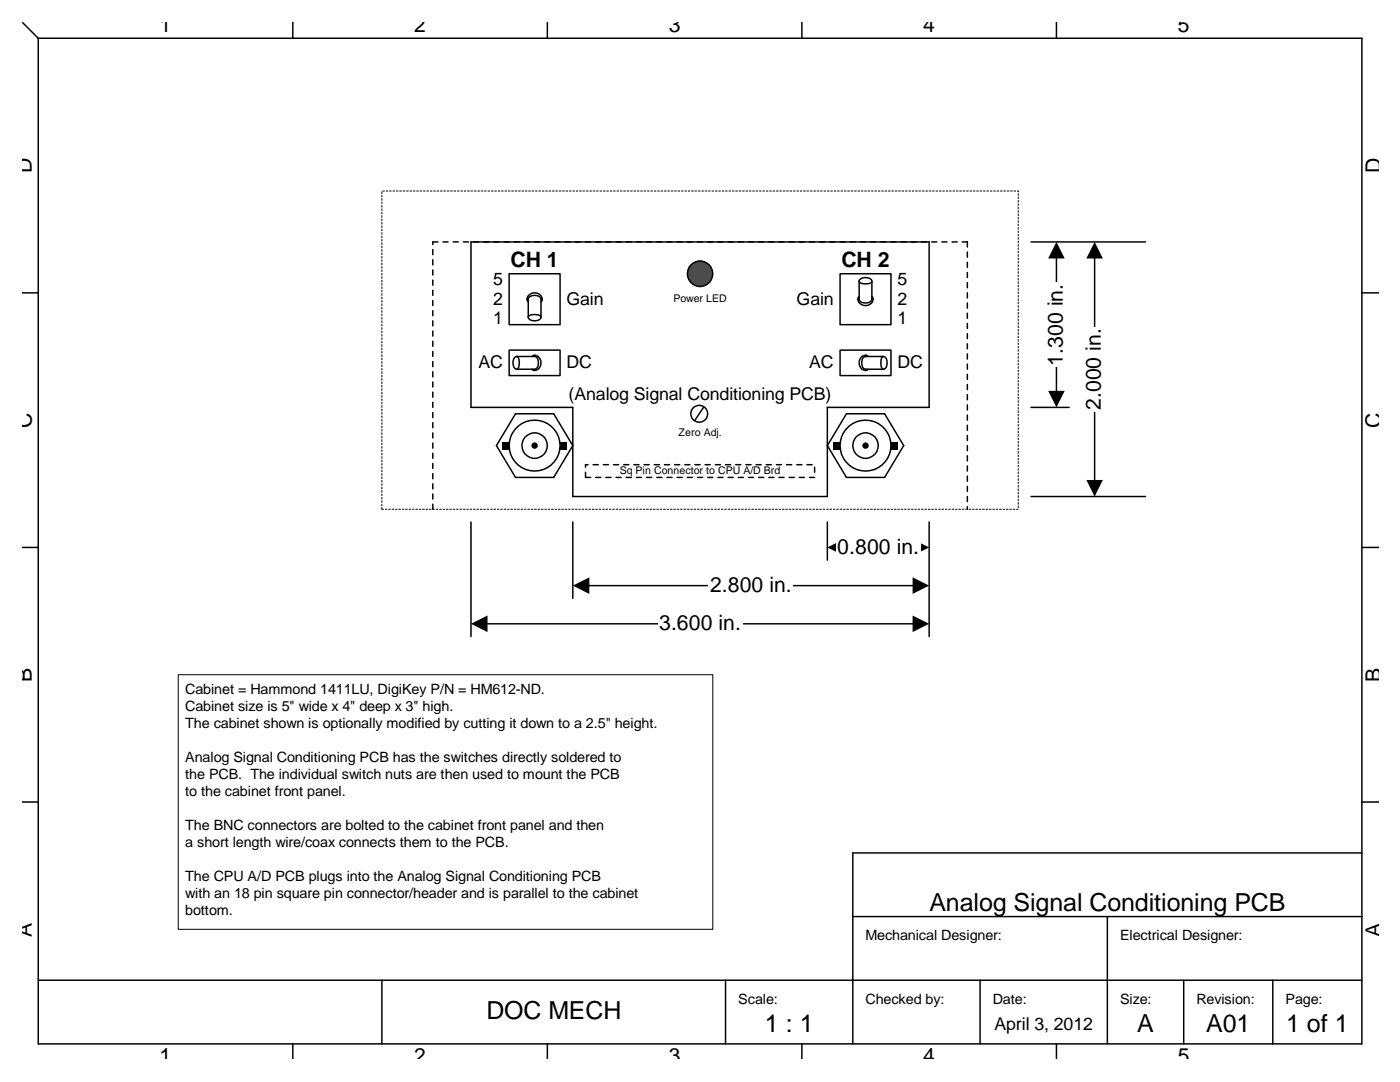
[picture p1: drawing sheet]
<svg xmlns="http://www.w3.org/2000/svg" width="279mm" height="216mm" viewBox="0 0 279 216" stroke-linecap="round" stroke-linejoin="round" font-family="sans-serif">
<g fill="none" stroke="#000" stroke-width=".2">
<path d="M76.2 38.3v.3M76.2 39v.3M76.2 39.6v.4M76.4 38.1h.3M77.1 38.1h.3M77.7 38.1h.4M78.4 38.1h.4M79.1 38.1h.3M79.8 38.1h.3M80.4 38.1h.4M81.1 38.1h.4M81.8 38.1h.3"/>
<path d="M82.5 38.1h.3M83.2 38.1h.3M83.8 38.1h.4M84.5 38.1h.3M85.2 38.1h.3M85.9 38.1h.3M86.5 38.1h.4M87.2 38.1h.4M87.9 38.1h.3M88.6 38.1h.3M89.3 38.1h.3M89.9 38.1h.4"/>
<path d="M90.6 38.1h.3M91.3 38.1h.3M92 38.1h.3M92.6 38.1h.4M93.3 38.1h.4M94 38.1h.3M94.7 38.1h.3M95.3 38.1h.4M96 38.1h.4M96.7 38.1h.3M97.4 38.1h.3M98.1 38.1h.3"/>
<path d="M98.7 38.1h.4M99.4 38.1h.4M100.1 38.1h.3M100.8 38.1h.3M101.4 38.1h.4M102.1 38.1h.4M102.8 38.1h.3M103.5 38.1h.3M104.2 38.1h.3M104.8 38.1h.4M105.5 38.1h.3M106.2 38.1h.3"/>
<path d="M106.9 38.1h.3M107.5 38.1h.4M108.2 38.1h.4M108.9 38.1h.3M109.6 38.1h.3M110.2 38.1h.4M110.9 38.1h.4M111.6 38.1h.3M112.3 38.1h.3M113 38.1h.3M113.6 38.1h.4M114.3 38.1h.4"/>
<path d="M115 38.1h.3M115.7 38.1h.3M116.3 38.1h.4M117 38.1h.4M117.7 38.1h.3M118.4 38.1h.3M119.1 38.1h.3M119.7 38.1h.4M120.4 38.1h.3M121.1 38.1h.3M121.8 38.1h.3M122.4 38.1h.4"/>
<path d="M123.1 38.1h.4M123.8 38.1h.3M124.5 38.1h.3M125.2 38.1h.3M125.8 38.1h.4M126.5 38.1h.3M127.2 38.1h.3M127.9 38.1h.3M128.5 38.1h.4M129.2 38.1h.4M129.9 38.1h.3M130.6 38.1h.3"/>
<path d="M131.2 38.1h.4M131.9 38.1h.4M132.6 38.1h.3M133.3 38.1h.3M134 38.1h.3M134.6 38.1h.4M135.3 38.1h.3M136 38.1h.3M136.7 38.1h.3M137.3 38.1h.4M138 38.1h.4M138.7 38.1h.3"/>
<path d="M139.4 38.1h.3M140.1 38.1h.3M140.7 38.1h.4M141.4 38.1h.3M142.1 38.1h.3M142.8 38.1h.3M143.4 38.1h.4M144.1 38.1h.4M144.8 38.1h.3M145.5 38.1h.3M146.1 38.1h.4M146.8 38.1h.4"/>
<path d="M147.5 38.1h.3M148.2 38.1h.3M148.9 38.1h.3M149.5 38.1h.4M150.2 38.1h.4M150.9 38.1h.3M151.6 38.1h.3M152.2 38.1h.4M152.9 38.1h.4M153.6 38.1h.3M154.3 38.1h.3M155 38.1h.3"/>
<path d="M155.6 38.1h.4M156.3 38.1h.3M157 38.1h.3M157.7 38.1h.3M158.3 38.1h.4M159 38.1h.4M159.7 38.1h.3M160.4 38.1h.3M161 38.1h.4M161.7 38.1h.4M162.4 38.1h.3M163.1 38.1h.3"/>
<path d="M163.8 38.1h.3M164.4 38.1h.4M165.1 38.1h.4M165.8 38.1h.3M166.5 38.1h.3M167.1 38.1h.4M167.8 38.1h.4M168.5 38.1h.3M169.2 38.1h.3M169.9 38.1h.3M170.5 38.1h.4M171.2 38.1h.3"/>
<path d="M171.9 38.1h.3M172.6 38.1h.3M173.2 38.1h.4M173.9 38.1h.4M174.6 38.1h.3M175.3 38.1h.3M176 38.1h.3M176.6 38.1h.4M177.3 38.1h.3M178 38.1h.3M178.7 38.1h.3M179.3 38.1h.4"/>
<path d="M180 38.1h.4M180.7 38.1h.3M181.4 38.1h.3M182 38.1h.4M182.7 38.1h.4M183.4 38.1h.3M184.1 38.1h.3M184.8 38.1h.3M185.4 38.1h.4M186.1 38.1h.3M186.8 38.1h.3M187.5 38.1h.3"/>
<path d="M188.1 38.1h.4M188.8 38.1h.4M189.5 38.1h.3M190.2 38.1h.3M190.9 38.1h.3M191.5 38.1h.4M192.2 38.1h.3M192.9 38.1h.3M193.6 38.1h.3M194.2 38.1h.4M194.9 38.1h.4M195.6 38.1h.3"/>
<path d="M196.3 38.1h.3M196.9 38.1h.4M197.6 38.1h.4M198.3 38.1h.3M199 38.1h.3M199.7 38.1h.3M200.3 38.1h.4M201 38.1h.4M201.7 38.1h.3M202.4 38.1h.3M203 38.1h.2v.2M203.2 38.6v.4"/>
<path d="M203.2 39.3v.3M203.2 40v.3M76.2 40.3v.4M76.2 41v.3M76.2 41.7v.3M76.2 42.3v.4M76.2 43v.4M76.2 43.7v.3M76.2 44.4v.3M76.2 45.1v.3M76.2 45.7v.4M76.2 46.4v.3"/>
<path d="M76.2 47.1v.3M76.2 47.8v.3M76.2 48.4v.4M76.2 49.1v.4M76.2 49.8v.3M76.2 50.5v.3M76.2 51.2v.3M76.2 51.8v.4M76.2 52.5v.3M76.2 53.2v.3M76.2 53.9v.3M76.2 54.5v.4"/>
<path d="M76.2 55.2v.4M76.2 55.9v.3M76.2 56.6v.3M76.2 57.2v.4M76.2 57.9v.4M76.2 58.6v.3M76.2 59.3v.3M76.2 60v.3M203.2 40.7v.3M203.2 41.3v.4M203.2 42v.3M203.2 42.7v.3"/>
<path d="M203.2 43.4v.3M203.2 44v.4M203.2 44.7v.4M203.2 45.4v.3M203.2 46.1v.3M203.2 46.7v.4M203.2 47.4v.4M203.2 48.1v.3M203.2 48.8v.3M203.2 49.5v.3M203.2 50.1v.4M203.2 50.8v.4"/>
<path d="M203.2 51.5v.3M203.2 52.2v.3M203.2 52.8v.4M203.2 53.5v.4M203.2 54.2v.3M203.2 54.9v.3M203.2 55.6v.3M203.2 56.2v.4M203.2 56.9v.3M203.2 57.6v.3M203.2 58.3v.3M203.2 58.9v.4"/>
<path d="M203.2 59.6v.4M76.2 60.6v.4M76.2 61.3v.4M76.2 62v.3M76.2 62.7v.3M76.2 63.3v.4M76.2 64v.4M76.2 64.7v.3M76.2 65.4v.3M76.2 66.1v.3M76.2 66.7v.4M76.2 67.4v.3"/>
<path d="M76.2 68.1v.3M76.2 68.8v.3M76.2 69.4v.4M76.2 70.1v.4M76.2 70.8v.3M76.2 71.5v.3M76.2 72.1v.4M76.2 72.8v.4M76.2 73.5v.3M76.2 74.2v.3M76.2 74.9v.3M76.2 75.5v.4"/>
<path d="M76.2 76.2v.4M76.2 76.9v.3M76.2 77.6v.3M76.2 78.2v.4M76.2 78.9v.4M76.2 79.6v.3M203.2 60.3v.3M203.2 61v.3M203.2 61.7v.3M203.2 62.3v.4M203.2 63v.3M203.2 63.7v.3"/>
<path d="M203.2 64.4v.3M203.2 65v.4M203.2 65.7v.4M203.2 66.4v.3M203.2 67.1v.3M203.2 67.7v.4M203.2 68.4v.4M203.2 69.1v.3M203.2 69.8v.3M203.2 70.5v.3M203.2 71.1v.4M203.2 71.8v.3"/>
<path d="M203.2 72.5v.3M203.2 73.2v.3M203.2 73.8v.4M203.2 74.5v.4M203.2 75.2v.3M203.2 75.9v.3M203.2 76.6v.3M203.2 77.2v.4M203.2 77.9v.3M203.2 78.6v.3M203.2 79.3v.3M203.2 79.9v.4"/>
<path d="M76.2 80.3v.3M76.2 81v.3M76.2 81.6v.4M76.2 82.3v.3M76.2 83v.3M76.2 83.7v.3M76.2 84.3v.4M76.2 85v.4M76.2 85.7v.3M76.2 86.4v.3M76.2 87.1v.3M76.2 87.7v.4"/>
<path d="M76.2 88.4v.3M76.2 89.1v.3M76.2 89.8v.3M76.2 90.4v.4M76.2 91.1v.4M76.2 91.8v.3M76.2 92.5v.3M76.2 93.1v.4M76.2 93.8v.4M76.2 94.5v.3M76.2 95.2v.3M76.2 95.9v.3"/>
<path d="M76.2 96.5v.4M76.2 97.2v.3M76.2 97.9v.3M76.2 98.6v.3M76.2 99.2v.4M76.2 99.9v.4M203.2 80.6v.4M203.2 81.3v.3M203.2 82v.3M203.2 82.6v.4M203.2 83.3v.4M203.2 84v.3"/>
<path d="M203.2 84.7v.3M203.2 85.4v.3M203.2 86v.4M203.2 86.7v.4M203.2 87.4v.3M203.2 88.1v.3M203.2 88.7v.4M203.2 89.4v.4M203.2 90.1v.3M203.2 90.8v.3M203.2 91.5v.3M203.2 92.1v.4"/>
<path d="M203.2 92.8v.3M203.2 93.5v.3M203.2 94.2v.3M203.2 94.8v.4M203.2 95.5v.4M203.2 96.2v.3M203.2 96.9v.3M203.2 97.5v.4M203.2 98.2v.4M203.2 98.9v.3M203.2 99.6v.3M76.2 101.3v.3h.4"/>
<path d="M76.2 100.6v.3M76.9 101.6h.3M77.6 101.6h.3M78.2 101.6h.4M78.9 101.6h.4M79.6 101.6h.3M80.3 101.6h.3M81 101.6h.3M81.6 101.6h.4M82.3 101.6h.3M83 101.6h.3M83.7 101.6h.3"/>
<path d="M84.3 101.6h.4M85 101.6h.4M85.7 101.6h.3M86.4 101.6h.3M87.1 101.6h.3M87.7 101.6h.4M88.4 101.6h.3M89.1 101.6h.3M89.8 101.6h.3M90.4 101.6h.4M91.1 101.6h.4M91.8 101.6h.3"/>
<path d="M92.5 101.6h.3M93.1 101.6h.4M93.8 101.6h.4M94.5 101.6h.3M95.2 101.6h.3M95.9 101.6h.3M96.5 101.6h.4M97.2 101.6h.3M97.9 101.6h.3M98.6 101.6h.3M99.2 101.6h.4M99.9 101.6h.4"/>
<path d="M100.6 101.6h.3M101.3 101.6h.3M102 101.6h.3M102.6 101.6h.4M103.3 101.6h.3M104 101.6h.3M104.7 101.6h.3M105.3 101.6h.4M106 101.6h.4M106.7 101.6h.3M107.4 101.6h.3M108 101.6h.4"/>
<path d="M108.7 101.6h.4M109.4 101.6h.3M110.1 101.6h.3M110.8 101.6h.3M111.4 101.6h.4M112.1 101.6h.4M112.8 101.6h.3M113.5 101.6h.3M114.1 101.6h.4M114.8 101.6h.4M115.5 101.6h.3M116.2 101.6h.3"/>
<path d="M116.9 101.6h.3M117.5 101.6h.4M118.2 101.6h.3M118.9 101.6h.3M119.6 101.6h.3M120.2 101.6h.4M120.9 101.6h.4M121.6 101.6h.3M122.3 101.6h.3M122.9 101.6h.4M123.6 101.6h.4M124.3 101.6h.3"/>
<path d="M125 101.6h.3M125.7 101.6h.3M126.3 101.6h.4M127 101.6h.4M127.7 101.6h.3M128.4 101.6h.3M129 101.6h.4M129.7 101.6h.4M130.4 101.6h.3M131.1 101.6h.3M131.8 101.6h.3M132.4 101.6h.4"/>
<path d="M133.1 101.6h.3M133.8 101.6h.3M134.5 101.6h.3M135.1 101.6h.4M135.8 101.6h.4M136.5 101.6h.3M137.2 101.6h.3M137.9 101.6h.3M138.5 101.6h.4M139.2 101.6h.3M139.9 101.6h.3M140.6 101.6h.3"/>
<path d="M141.2 101.6h.4M141.9 101.6h.4M142.6 101.6h.3M143.3 101.6h.3M143.9 101.6h.4M144.6 101.6h.4M145.3 101.6h.3M146 101.6h.3M146.7 101.6h.3M147.3 101.6h.4M148 101.6h.3M148.7 101.6h.3"/>
<path d="M149.4 101.6h.3M150 101.6h.4M150.7 101.6h.4M151.4 101.6h.3M152.1 101.6h.3M152.8 101.6h.3M153.4 101.6h.4M154.1 101.6h.3M154.8 101.6h.3M155.5 101.6h.3M156.1 101.6h.4M156.8 101.6h.4"/>
<path d="M157.5 101.6h.3M158.2 101.6h.3M158.8 101.6h.4M159.5 101.6h.4M160.2 101.6h.3M160.9 101.6h.3M161.6 101.6h.3M162.2 101.6h.4M162.9 101.6h.4M163.6 101.6h.3M164.3 101.6h.3M164.9 101.6h.4"/>
<path d="M165.6 101.6h.4M166.3 101.6h.3M167 101.6h.3M167.7 101.6h.3M168.3 101.6h.4M169 101.6h.3M169.7 101.6h.3M170.4 101.6h.3M171 101.6h.4M171.7 101.6h.4M172.4 101.6h.3M173.1 101.6h.3"/>
<path d="M173.7 101.6h.4M174.4 101.6h.4M175.1 101.6h.3M175.8 101.6h.3M176.5 101.6h.3M177.1 101.6h.4M177.8 101.6h.4M178.5 101.6h.3M179.2 101.6h.3M179.8 101.6h.4M180.5 101.6h.4M181.2 101.6h.3"/>
<path d="M181.9 101.6h.3M182.6 101.6h.3M183.2 101.6h.4M183.9 101.6h.3M184.6 101.6h.3M185.3 101.6h.3M185.9 101.6h.4M186.6 101.6h.4M187.3 101.6h.3M188 101.6h.3M188.7 101.6h.3M189.3 101.6h.4"/>
<path d="M190 101.6h.3M190.7 101.6h.3M191.4 101.6h.3M192 101.6h.4M192.7 101.6h.4M193.4 101.6h.3M194.1 101.6h.3M194.7 101.6h.4M195.4 101.6h.4M196.1 101.6h.3M196.8 101.6h.3M197.5 101.6h.3"/>
<path d="M198.1 101.6h.4M198.8 101.6h.3M199.5 101.6h.3M200.2 101.6h.3M200.8 101.6h.4M201.5 101.6h.4M202.2 101.6h.3M202.9 101.6h.3M203.2 100.3v.3M203.2 100.9v.4"/>
</g>
<g fill="none" stroke="#000" stroke-width=".3">
<path d="M86.4 49.8v1M86.4 51.8v1M86.4 53.9v1M86.4 55.9v1M86.4 57.9v1M86.4 60v1M87.4 48.3h-1v.5M88.4 48.3h1M90.4 48.3h1.1M92.5 48.3h1M94 48.3h91.4v33h-20.3v17.8h-50.8v-17.8h-20.3zM185.9 48.3h1.1"/>
<path d="M188 48.3h1M190 48.3h1M192 48.3h1.1v1M193.1 50.3v1M193.1 52.3v1.1M193.1 54.4v1M193.1 56.4v1M193.1 58.4v1M86.4 62v1M86.4 64v1M86.4 66.1v1M86.4 68.1v1"/>
<path d="M86.4 70.1v1M86.4 72.1v1.1M86.4 74.2v1M86.4 76.2v1M86.4 78.2v1.1M193.1 60.5v1M193.1 62.5v1M193.1 64.5v1M193.1 66.6v1M193.1 68.6v1M193.1 70.6v1M193.1 72.7v1"/>
<path d="M193.1 74.7v1M193.1 76.7v1M193.1 78.8v1M86.4 80.3v1M86.4 82.3v1M86.4 84.3v1.1M86.4 86.4v1M86.4 88.4v1M86.4 90.4v1.1M86.4 92.5v1M86.4 94.5v1M86.4 96.5v1"/>
<path d="M86.4 98.6v1M193.1 80.8v1M193.1 82.8v1M193.1 84.8v1.1M193.1 86.9v1M193.1 88.9v1M193.1 90.9v1.1M193.1 93v1M193.1 95v1M193.1 97v1.1M193.1 99.1v1M86.4 100.6v1"/>
<path d="M193.1 101.1v.5"/>
</g>
<path d="M101.6 54.6h10.2v10.2h-10.2z" fill-rule="evenodd" fill="#fff"/>
<path d="M101.6 54.6h10.2v10.2h-10.2zM105.4 63.3a1.23 1.23 0 0 0 1.7 .7 .9 .9 0 0 0 .9-.7M105.4 63.3a1.4 1.4 0 0 1 1.7-.5 .89 .89 0 0 1 .9 .5M105.4 60.2l-.1-.1a1.36 1.36 0 0 1 .4-1.4 1.36 1.36 0 0 1 1.5-.2 1.11 1.11 0 0 1 .8 1.7M105.4 63.3v-3.6a1.23 1.23 0 0 1 1.7-.7 .9 .9 0 0 1 .9 .7v3.6" fill="none" stroke="#000" stroke-width=".3"/>
<path d="M167.7 54.6h10.1v10.2h-10.1z" fill-rule="evenodd" fill="#fff"/>
<path d="M167.7 54.6h10.1v10.2h-10.1zM171.5 56.1a1.23 1.23 0 0 1 1.6-.7 .9 .9 0 0 1 .9 .7M171.5 56.1a1.4 1.4 0 0 0 1.6 .5 .89 .89 0 0 0 .9-.5M171.5 59.2l-.2 .1a1.36 1.36 0 0 0 .4 1.4 1.36 1.36 0 0 0 1.5 .2 1.11 1.11 0 0 0 .8-1.7M171.5 56.1v3.6a1.23 1.23 0 0 0 1.6 .7 .9 .9 0 0 0 .9-.7v-3.6" fill="none" stroke="#000" stroke-width=".3"/>
<path d="M101.6 69.9h10.2v5h-10.2z" fill-rule="evenodd" fill="#fff"/>
<path d="M101.6 69.9h10.2v5h-10.2zM103.1 71.1a1.23 1.23 0 0 0-.7 1.7 .9 .9 0 0 0 .7 .9M103.1 71.1a1.4 1.4 0 0 1 .5 1.7 .89 .89 0 0 1-.5 .9M103.1 71.1h3.6a1.23 1.23 0 0 1 .7 1.7 .9 .9 0 0 1-.7 .9h-3.6M106.2 71.1l.1-.1a1.36 1.36 0 0 1 1.4 .4 1.36 1.36 0 0 1 .2 1.5 1.11 1.11 0 0 1-1.7 .8" fill="none" stroke="#000" stroke-width=".3"/>
<path d="M116.9 92.7h45.7v2.6h-45.7z" fill-rule="evenodd" fill="#fff"/>
<g fill="none" stroke="#000" stroke-width=".3">
<path d="M116.9 94.2v1.1h1M117.4 92.7h-.5v.5M118.4 92.7h1M118.9 95.3h1M120.4 92.7h1M120.9 95.3h1M122.4 92.7h1.1M122.9 95.3h1.1M124.5 92.7h1M125 95.3h1M126.5 92.7h1M127 95.3h1"/>
<path d="M128.5 92.7h1.1M129 95.3h1.1M130.6 92.7h1M131.1 95.3h1M132.6 92.7h1M133.1 95.3h1M134.6 92.7h1M135.1 95.3h1.1M136.7 92.7h1M137.2 95.3h1M138.7 92.7h1M139.2 95.3h1"/>
<path d="M140.7 92.7h1M141.2 95.3h1.1M142.8 92.7h1M143.3 95.3h1M144.8 92.7h1M145.3 95.3h1M146.8 92.7h1M147.3 95.3h1M148.9 92.7h1M149.4 95.3h1M150.9 92.7h1M151.4 95.3h1"/>
<path d="M152.9 92.7h1M153.4 95.3h1M155 92.7h1M155.5 95.3h1M157 92.7h1M157.5 95.3h1M159 92.7h1M159.5 95.3h1M161 92.7h1.1M161.6 95.3h1M162.6 93.2v1"/>
</g>
<path d="M167.7 69.9h10.1v5h-10.1z" fill-rule="evenodd" fill="#fff"/>
<path d="M167.7 69.9h10.1v5h-10.1zM173.2 71.1v-.1a1.36 1.36 0 0 0-1.5 .4 1.36 1.36 0 0 0-.2 1.5 1.11 1.11 0 0 0 1.7 .8M176.3 71.1a1.23 1.23 0 0 1 .7 1.7 .9 .9 0 0 1-.7 .9M176.3 71.1a1.4 1.4 0 0 0-.5 1.7 .89 .89 0 0 0 .5 .9M176.3 71.1h-3.6a1.23 1.23 0 0 0-.7 1.7 .9 .9 0 0 0 .7 .9h3.6" fill="none" stroke="#000" stroke-width=".3"/>
<circle cx="139.5" cy="82.6" r="1.69" fill="#fff"/>
<g fill="none" stroke="#000" stroke-width=".3">
<path d="M140.4 81.3l-1.7 2.5"/>
<circle cx="139.5" cy="82.6" r="1.69"/>
</g>
<circle cx="106.7" cy="88.9" r="5.1" fill="#fff"/>
<circle cx="106.7" cy="88.9" r="5.1" fill="none" stroke="#000" stroke-width=".3"/>
<circle cx="106.7" cy="88.9" r="2.53" fill="#fff"/>
<g fill="none" stroke="#000" stroke-width=".3">
<path d="M102.9 82.6h7.6l3.8 6.3-3.8 6.4h-7.6l-3.8-6.4z"/>
<circle cx="106.7" cy="88.9" r=".5"/>
<circle cx="106.7" cy="88.9" r="2.53"/>
</g>
<g fill="#000">
<path d="M100.3 88.2h1.3v1.4h-1.3z" fill-rule="evenodd"/>
<path d="M111.8 88.2h1.2v1.4h-1.2z" fill-rule="evenodd"/>
<circle cx="106.7" cy="88.9" r=".5"/>
</g>
<circle cx="172.7" cy="88.9" r="5.1" fill="#fff"/>
<circle cx="172.7" cy="88.9" r="5.1" fill="none" stroke="#000" stroke-width=".3"/>
<circle cx="172.7" cy="88.9" r="2.53" fill="#fff"/>
<g fill="none" stroke="#000" stroke-width=".3">
<path d="M168.9 82.6h7.6l3.9 6.3-3.9 6.4h-7.6l-3.8-6.4z"/>
<circle cx="172.7" cy="88.9" r=".5"/>
<circle cx="172.7" cy="88.9" r="2.53"/>
</g>
<g fill="#000">
<path d="M166.4 88.2h1.3v1.4h-1.3z" fill-rule="evenodd"/>
<path d="M177.8 88.2h1.3v1.4h-1.3z" fill-rule="evenodd"/>
<circle cx="172.7" cy="88.9" r=".5"/>
</g>
<circle cx="139.7" cy="54.6" r="2.53" fill="#4c4c4c"/>
<circle cx="139.7" cy="54.6" r="2.53" fill="none" stroke="#000" stroke-width=".3"/>
<path d="M35.6 134.6h106.7v50.8h-106.7z" fill-rule="evenodd" fill="#fff"/>
<path d="M35.6 134.6h106.7v50.8h-106.7z" fill="none" stroke="#000" stroke-width=".2"/>
<path d="M205.8 48.3h22.8M210.8 51.2v27.2M205.8 81.3h7.6M205.8 99.1h22.8M94 104.2v22.8M114.3 104.2v15.2M165.1 104.2v7.6M185.4 104.2v22.8" fill="none" stroke="#000" stroke-width=".3"/>
<path d="M209.2 78l1.6 3.3 1.7-3.3zM210.8 48.3l1.7 3.3h-3.3z" fill-rule="evenodd" fill="#000"/>
<path d="M208 56.4h5.6v16.8h-5.6z" fill-rule="evenodd" fill="#fff"/>
<path d="M218.5 51.2v45" fill="none" stroke="#000" stroke-width=".3"/>
<path d="M216.8 95.8l1.7 3.3 1.6-3.3zM218.5 48.3l1.6 3.3h-3.3z" fill-rule="evenodd" fill="#000"/>
<path d="M215.7 65.2h5.5v16.9h-5.5z" fill-rule="evenodd" fill="#fff"/>
<path d="M168 109.2h14.6" fill="none" stroke="#000" stroke-width=".3"/>
<path d="M165.1 109.2l3.3 1.7v-3.3zM182.1 107.6l3.3 1.6-3.3 1.7z" fill-rule="evenodd" fill="#000"/>
<path d="M166.8 106.4h16.9v5.6h-16.9z" fill-rule="evenodd" fill="#fff"/>
<path d="M117.2 116.9h65.4" fill="none" stroke="#000" stroke-width=".3"/>
<path d="M114.3 116.9l3.3 1.6v-3.3zM182.1 115.2l3.3 1.7-3.3 1.6z" fill-rule="evenodd" fill="#000"/>
<path d="M141.4 114.1h16.9v5.5h-16.9z" fill-rule="evenodd" fill="#fff"/>
<path d="M96.9 124.5h85.7" fill="none" stroke="#000" stroke-width=".3"/>
<path d="M94 124.5l3.3 1.6v-3.3zM182.1 122.8l3.3 1.7-3.3 1.6z" fill-rule="evenodd" fill="#000"/>
<path d="M131.3 121.7h16.8v5.6h-16.8z" fill-rule="evenodd" fill="#fff"/>
<g fill="none" stroke="#000" stroke-width=".3">
<path d="M4.5 4.5l3.1 3.1M7.6 7.6h264.2v200.7h-264.2zM58.4 4.5v3.1M109.2 4.5v3.1M160 4.5v3.1M210.8 4.5v3.1M4.5 58.4h3.1M271.8 58.4h3.4M4.5 109.2h3.1M271.8 109.2h3.4M4.5 160h3.1M271.8 170.2h-101.6v38.1"/>
<path d="M271.8 160h3.4M7.6 195.6h264.2M76.2 195.6v12.7M144.8 195.6v12.7M170.2 182.9h101.6M195.6 195.6v12.7M221 182.9v25.4M236.2 195.6v12.7M254 195.6v12.7M58.4 208.3v3M109.2 208.3v3M160 208.3v3"/>
<path d="M210.8 208.3v3"/>
</g>
<g font-size="5">
<text x="185.5" y="181.8">Analog Signal Conditioning PCB</text>
<text x="97.1" y="203.4">DOC MECH</text>
<text x="152.7" y="206">1 : 1</text>
<text x="227" y="206">A</text>
<text x="240.7" y="206">A01</text>
<text x="256.7" y="206">1 of 1</text>
</g>
<g font-size="4.2">
<text x="31.8" y="6.4">1</text>
<text x="82.6" y="6.4">2</text>
<text x="133.4" y="6.4">3</text>
<text x="184.2" y="6.4">4</text>
<text x="235" y="6.4">5</text>
<text x="6.4" y="34.6" transform="rotate(-90 6.4 34.6)">D</text>
<text x="275.6" y="34.6" transform="rotate(-90 275.6 34.6)">D</text>
<text x="101.9" y="53.4">CH 1</text>
<text x="167.9" y="53.4">CH 2</text>
<text x="212.1" y="73" transform="rotate(-90 212.1 73)">1.300 in.</text>
<text x="219.7" y="81.8" transform="rotate(-90 219.7 81.8)">2.000 in.</text>
<text x="6.4" y="85.4" transform="rotate(-90 6.4 85.4)">C</text>
<text x="275.6" y="85.4" transform="rotate(-90 275.6 85.4)">C</text>
<text x="167.1" y="110.5">0.800 in.</text>
<text x="141.7" y="118.1">2.800 in.</text>
<text x="131.5" y="125.7">3.600 in.</text>
<text x="6.4" y="136.1" transform="rotate(-90 6.4 136.1)">B</text>
<text x="275.6" y="136.1" transform="rotate(-90 275.6 136.1)">B</text>
<text x="6.4" y="186.9" transform="rotate(-90 6.4 186.9)">A</text>
<text x="275.6" y="186.9" transform="rotate(-90 275.6 186.9)">A</text>
<text x="31.8" y="212.1">1</text>
<text x="82.6" y="212.1">2</text>
<text x="133.4" y="212.1">3</text>
<text x="184.2" y="212.1">4</text>
<text x="235" y="212.1">5</text>
</g>
<g font-size="3.5">
<text x="98.4" y="57">5</text>
<text x="179.1" y="57">5</text>
<text x="98.4" y="64.6">1</text>
<text x="98.4" y="60.8">2</text>
<text x="113" y="60.8">Gain</text>
<text x="159" y="60.8">Gain</text>
<text x="179.1" y="64.6">1</text>
<text x="179.1" y="60.8">2</text>
<text x="95.5" y="73.5">AC</text>
<text x="113" y="73.5">DC</text>
<text x="161.5" y="73.5">AC</text>
<text x="179.1" y="73.5">DC</text>
<text x="113.5" y="79.8">(Analog Signal Conditioning PCB)</text>
<text x="198.5" y="205.5">April 3, 2012</text>
</g>
<g font-size="2.8">
<text x="37" y="138.6">Cabinet = Hammond 1411LU, DigiKey P/N = HM612-ND.</text>
<text x="37" y="142">Cabinet size is 5&quot; wide x 4&quot; deep x 3&quot; high.</text>
<text x="37" y="145.3">The cabinet shown is optionally modified by cutting it down to a 2.5&quot; height.</text>
<text x="37" y="152.1">Analog Signal Conditioning PCB has the switches directly soldered to</text>
<text x="37" y="155.5">the PCB. The individual switch nuts are then used to mount the PCB</text>
<text x="37" y="158.9">to the cabinet front panel.</text>
<text x="37" y="165.7">The BNC connectors are bolted to the cabinet front panel and then</text>
<text x="37" y="169.1">a short length wire/coax connects them to the PCB.</text>
<text x="37" y="175.8">The CPU A/D PCB plugs into the Analog Signal Conditioning PCB</text>
<text x="37" y="179.2">with an 18 pin square pin connector/header and is parallel to the cabinet</text>
<text x="37" y="182.6">bottom.</text>
<text x="172.7" y="187.6">Mechanical Designer:</text>
<text x="223.5" y="187.6">Electrical Designer:</text>
<text x="147.3" y="200.3">Scale:</text>
<text x="172.7" y="200.3">Checked by:</text>
<text x="198.1" y="200.3">Date:</text>
<text x="223.5" y="200.3">Size:</text>
<text x="238.8" y="200.3">Revision:</text>
<text x="256.6" y="200.3">Page:</text>
</g>
<g font-size="2.1">
<text x="134.4" y="60.3">Power LED</text>
<text x="135.4" y="87">Zero Adj.</text>
<text x="123.7" y="94.6">Sq Pin Connector to CPU A/D Brd</text>
</g>
</svg>
